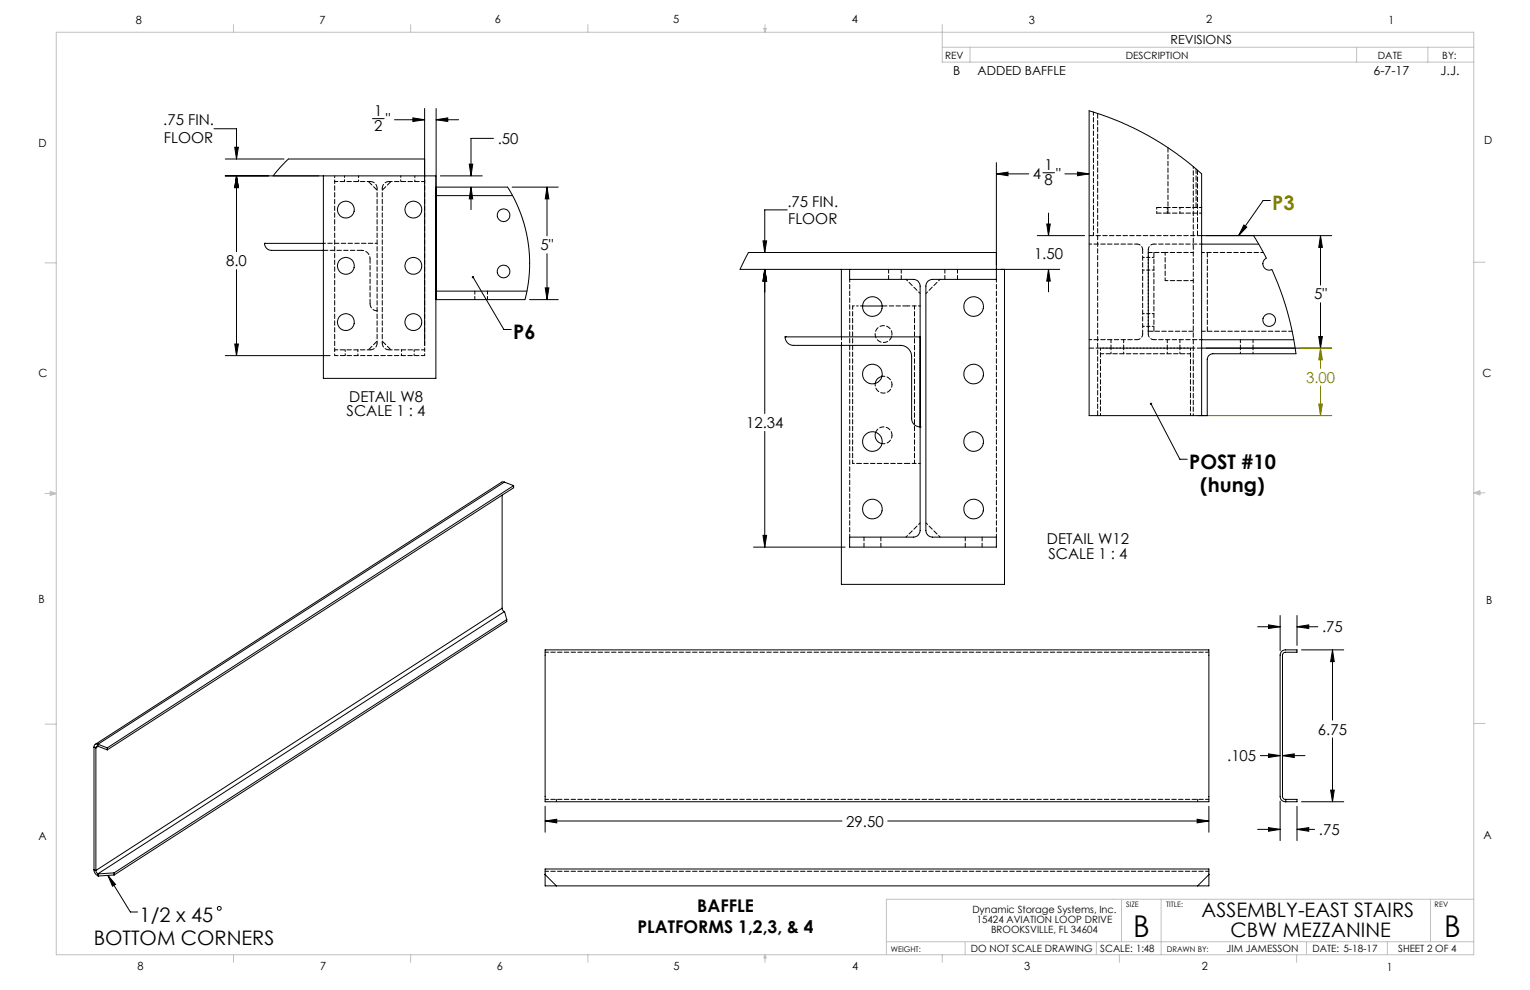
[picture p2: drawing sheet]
<svg xmlns="http://www.w3.org/2000/svg" width="432mm" height="279mm" viewBox="0 0 432 279" stroke-linecap="round" stroke-linejoin="round" font-family="sans-serif">
<g fill="none" stroke="#c0c0c0" stroke-width=".28">
<path d="M15.9 9.1h400v260.4h-400zM65.9 6.9v2.2M115.9 6.9v2.2M165.9 6.9v2.2M215.6 8h.6l-.3 1.1zM215.7 8l.2 1.1M215.9 6.9v2.2M216 8l-.1 1.1M265.9 6.9v10.6h150M265.9 13.3h150M273.8 13.3v4.2M382.9 13.3v4.2"/>
<path d="M403 13.3v4.2M12.7 74.2h3.2M415.9 74h3.2M12.7 139.3h3.2M14.2 139.1l1.7 .2M14.2 138.7l1.7 .6-1.7 .5zM15.9 139.3l-1.7 .3M415.9 139.1h3.2M415.9 139.1l1.8-.6v1.2zM415.9 139.1l1.8 .2M417.7 138.9l-1.8 .2M12.7 204.4h3.2"/>
<path d="M415.9 204.2h3.2M316.5 253.8v12M327.7 253.8v15.7M403.7 253.8v12M415.9 253.8h-165.7v15.7M65.9 269.5v2.1M115.9 269.5v2.1M165.9 269.5v2.1M215.9 269.5v2.1M215.9 269.5l.3 .8h-.6zM250.2 265.8h165.7M265.9 269.5v2.1"/>
<path d="M272.4 265.8v3.7M309.4 265.8v3.7M315.9 269.5v2.1M365.9 269.5v2.1M368.7 265.8v3.7M391.5 265.8v3.7"/>
</g>
<g fill="none" stroke="#000" stroke-width=".28">
<path d="M60.4 36.3h6.3v8.6M105.1 33.5h3.3M111.3 33.8h8.5M116.5 33.3l3.3 .5-3.3 .5zM119.8 30.6v66.9M123.1 30.6v50.3M123.1 33.8h6.3M123.1 33.8l3.3-.5v1zM139.3 39.1h-6.4v10.5M63.6 49.6h26.4M63.6 44.9h16.6M66.3 41.6h1l-.6 3.3z"/>
<path d="M66.7 49.6v21.4M66.7 49.6l.6 3.4h-1zM124.3 49.6h11.8M132.4 46.3h1l-.5 3.3zM132.9 52.8v6.4M132.9 52.8l.5 3.3h-1zM144.5 52.8h13.1M154.4 52.8v13.8M154.4 52.8l.5 3.3h-1zM222.2 59.2h-6.4v12.1M281.2 49.1l3.3-.5v1zM281.2 45.9v28.9"/>
<path d="M281.2 49.1h9.1M294.3 48.8h3.3M300.5 49.1h6.9M304.1 48.6l3.3 .5-3.3 .5zM358.5 56.6h-2l-6.9 9.9M66.7 76.1v24.3M133.5 78.2l8.7 14.8h2.1M154.4 71.6v13M215.3 68h1.1l-.6 3.3zM215.8 76l.6 3.3h-1.1zM215.8 76v40.7M282.5 76h16.6"/>
<path d="M292.7 66.5h13.4M295.4 63.2h1l-.5 3.3zM295.9 76l.5 3.3h-1zM295.9 60.1v6.4M295.9 76v6.4M340.4 66.5h35.4M351 63.5l.9 .6-2.3 2.4zM372.7 66.5l.5 3.3h-1zM372.7 66.5v13.9M66.3 97.1h1l-.6 3.3zM149.4 84.6h8.2M153.9 81.2h1l-.5 3.4z"/>
<path d="M340.4 98.2h35.4M372.2 95h1l-.5 3.2zM372.7 85.4v12.8M63.6 100.4h29.6M324.8 114l8.2 15.6h2.1M215.8 121.7v32.7M212.7 154.4h25.8M215.3 151.1h1.1l-.6 3.3zM354.9 176.9h6.4M358 176.4l3.3 .5-3.3 .5zM361.3 173.7v9.9M366 176.9l3.4-.5v1z"/>
<path d="M366 173.7v8.4M366 176.9h5.9M367.3 183.4h11.9M376.1 183.4l.5 3.3h-1.1zM376.1 183.4v19.8M355.7 213.3h5.6M358 212.8l3.3 .5-3.3 .5zM361.9 213.3l3.4-.5v1zM361.9 213.3h6.4M376.1 208.2v18.1M153.8 231.7l3.3-.5v1zM153.8 227.5v7.4"/>
<path d="M153.8 231.7h83.8M250.5 231.7h90.7M337.9 231.2l3.3 .5-3.3 .5zM341.2 227.5v7.4M354.9 234.1h6.4M358 233.6l3.3 .5-3.3 .5zM361.3 226.1v11.1M366 234.1l3.4-.5v1zM366 227.5v9.7M366 234.1h5M367.3 226.3h11.9M375.5 223h1.1l-.5 3.3z"/>
<path d="M30.4 247.1l6.4 10.3h2M30.4 247.1l2.2 2.5-.8 .5z"/>
<circle cx="61.9" cy="256.4" r=".54"/>
</g>
<path d="M366.8 98.2h9M372.7 98.2v5.7M372.7 98.2l.5 3.4h-1zM338 117.3h37.8M372.2 114h1l-.5 3.3zM372.7 108.9v8.4" fill="none" stroke="#808000" stroke-width=".28"/>
<path d="M281.2 49.1l3.3-.5v1zM304.1 48.6l3.3 .5-3.3 .5zM295.4 63.2h1l-.5 3.3zM295.9 76l.5 3.3h-1zM215.3 68h1.1l-.6 3.3zM215.8 76l.6 3.3h-1.1zM215.8 76l.6 3.3h-1.1zM215.3 151.1h1.1l-.6 3.3zM372.7 66.5l.5 3.3h-1zM372.2 95h1l-.5 3.2z" fill="#000"/>
<path d="M372.2 114h1l-.5 3.3zM372.7 98.2l.5 3.4h-1z" fill="#808000"/>
<g fill="#000">
<path d="M30.4 247.1l2.2 2.5-.8 .5z"/>
<path d="M116.5 33.3l3.3 .5-3.3 .5zM123.1 33.8l3.3-.5v1zM154.4 52.8l.5 3.3h-1zM153.9 81.2h1l-.5 3.4zM66.7 49.6l.6 3.4h-1zM66.3 97.1h1l-.6 3.3zM132.9 52.8l.5 3.3h-1zM132.4 46.3h1l-.5 3.3zM66.3 41.6h1l-.6 3.3zM66.7 49.6l.6 3.4h-1z"/>
<path d="M351 63.5l.9 .6-2.3 2.4zM324.7 113.7a.35 .35 0 0 0-.3 .5 .35 .35 0 0 0 .6 0 .35 .35 0 0 0-.2-.5v.3zM133.2 78a.35 .35 0 0 0 .1 .6 .35 .35 0 0 0 .5-.3 .35 .35 0 0 0-.5-.4l.2 .3z"/>
<path d="M337.9 231.2l3.3 .5-3.3 .5zM153.8 231.7l3.3-.5v1zM376.1 183.4l.5 3.3h-1.1zM375.5 223h1.1l-.5 3.3zM366 176.9l3.4-.5v1zM358 176.4l3.3 .5-3.3 .5zM358 233.6l3.3 .5-3.3 .5zM366 234.1l3.4-.5v1zM361.9 213.3l3.4-.5v1zM358 212.8l3.3 .5-3.3 .5z"/>
</g>
<g fill="none" stroke="#000" stroke-width=".28">
<path d="M307.4 31.3v86h31.7M307.4 31.3l5.1 1.6 4 1.7 7.7 3.7 8 5.1 6.9 5.7M77.1 49.6h45.9v57.2h-31.7v-57.2M119.8 49.6v-4.7h-38.4l-2.4 2.4-1.9 2.3M123.1 55.2v27M123.1 55.2h21.5M143.3 52.8h-20.2v2.4M143.3 52.8l1.6 2.7 1.9 4.2 1.4 4.5 .8 3.9 .4 4.1v4.3l-.4 3.8-.8 4.3M339.1 49.1v68.2M74.6 68.7a1.99 1.99 0 0 0 2 2h14.7M74.6 68.7h.1M74.6 68.7h16.7"/>
<path d="M211.2 71.3h70v7.5h-18a1.87 1.87 0 0 0-1.9 2v68.9a1.87 1.87 0 0 0 1.9 1.9h18v2.8h-41.4v-2.8h18a1.87 1.87 0 0 0 1.9-1.9v-68.9a1.87 1.87 0 0 0-1.9-2h-18v-2.8M211.2 71.3l-2.4 4.7h74.7v88.9h-46v-67.4M237.5 76v19.1M339.1 66.5h14.7M339.1 68.9h16.1M353.8 66.5l3.6 6.3M357.4 72.8a1.78 1.78 0 0 0-.8 2.4 1.78 1.78 0 0 0 2.4 .9M359 76.1l2.2 5.3 1.8 5.3 1.6 6.4 1.2 6.7h-23.5a1.63 1.63 0 0 0-1.6 1.6v15.9h-1.6M123.1 82.2h25.6M123.1 82.2v2.4h25.1M221.6 95.1a2.35 2.35 0 0 0 2.3 2.4h30.2a3.2 3.2 0 0 1 3.2 3.1v17.5a2.35 2.35 0 0 0 2.4 2.4M221.6 95.1h.1"/>
<path d="M221.6 95.1h38.1M243.4 86.4h5.6M339.1 98.2h26.4M339.1 95.9h26M248.9 106.3l-1.3 .6-.6 1.3M141.7 139.7v32M142.3 136.1h-.8l-114.6 74M142.3 136.1l-114.6 73.9M142.3 136.1l2.7 1M145 137.1l-114.7 74M145 137.1v.6l-114.7 73.9M247.1 122a2.4 2.4 0 0 0 1.8 3.2"/>
<path d="M259.7 120.5h.1M141.7 171.7l.2 .5 .4 .4M141.7 171.7l-114.6 74M142.3 172.6l-114.6 74M142.3 172.6l.7 2.3M143 174.9l-110.8 71.4M143 174.9v.5l-110.8 71.5M153.8 183.4h187.4v42.9h-187.4zM361.7 183.8l1.1-.4h3.2v.7h-3.2a.85 .85 0 0 0-.9 .8v39.9a.78 .78 0 0 0 .9 .8h3.2v.7h-3.2a1.45 1.45 0 0 1-1.5-1.5v-39.9zM26.5 210.9l.6 .2M26.5 210.9v34.6M27.1 211.1v34.6"/>
<path d="M27.7 210a.79 .79 0 0 0-1.2 .9M27.7 210.6a.43 .43 0 0 0-.6 .5M27.7 210l2.6 1.1M27.7 210.6l2.6 1M27.7 210v.6M27.7 210.6l-.6 .5M30.3 211.1v.5M362.9 225.6v.7M26.5 245.5a1.96 1.96 0 0 0 1.2 1.7M26.5 245.5l.6 .2M27.1 245.7l.1 .5 .5 .4M27.7 246.6v.6"/>
<path d="M27.7 246.6h.1M27.7 247.2h.1M27.8 246.6v.6M32.2 246.3l-4.4 .3M32.2 246.3v.6M32.2 246.9l-4.4 .3M153.8 245.3h187.4v4.7h-187.4zM153.8 246.8l3.2 3.2M341.2 246.8l-3.2 3.2"/>
<circle cx="97.6" cy="59.2" r="2.38"/>
<circle cx="116.7" cy="59.2" r="2.38"/>
<circle cx="97.6" cy="75" r="2.38"/>
<circle cx="116.7" cy="75" r="2.38"/>
<circle cx="142.1" cy="76.6" r="1.78"/>
<circle cx="142.1" cy="60.7" r="1.78"/>
<circle cx="97.6" cy="90.9" r="2.38"/>
<circle cx="116.7" cy="90.9" r="2.38"/>
<circle cx="246.2" cy="86.5" r="2.76"/>
<circle cx="274.8" cy="86.5" r="2.76"/>
<circle cx="358.2" cy="90.3" r="1.79"/>
<circle cx="246.2" cy="105.6" r="2.76"/>
<circle cx="274.8" cy="105.6" r="2.76"/>
<circle cx="246.2" cy="124.6" r="2.76"/>
<circle cx="274.8" cy="124.6" r="2.76"/>
<circle cx="246.2" cy="143.7" r="2.76"/>
<circle cx="274.8" cy="143.7" r="2.76"/>
</g>
<g fill="none" stroke="#000" stroke-width=".28" stroke-dasharray="1.3 .6" stroke-dashoffset=".4">
<path d="M104.5 51.2h-10M119.9 51.2h-10.1M281.2 78.8v72.8M94.5 98.7h10M109.8 98.7h10.1M134 82.2v2.3M137.6 84.5v-2.3M237.5 97.5v-2.4M313.6 95.9v2.3M317.1 98.2v-2.3M329.4 95.9v2.3M333 98.2v-2.3"/>
<path d="M350.1 95.9v2.3M353.6 98.2v-2.3M251.7 108.6a2.38 2.38 0 0 0-2.8-2.4M256.1 130.8h-13.9M239.8 151.6v-72.8"/>
</g>
<g fill="none" stroke="#000" stroke-width=".28" stroke-dasharray="1.3 .6">
<path d="M326.5 58.6h3.1M338 48v18.5M102.1 70.6h-10.8M329.6 60.1v-18.4M329.6 60.1h-3.1M339.2 66.5h-31.8M340.7 71.3v22.2M104.4 85.7v-12.7M106.4 87.7a1.98 1.98 0 0 1-2-2M106.4 87.7h.1M259.7 86.3h.1M324.1 93.5v-22.2"/>
<path d="M325.7 93.5v-22.2M336.8 93.5h-12.7M339.2 98.2h-31.8M259.7 130.8h.1"/>
</g>
<g fill="none" stroke="#000" stroke-width=".28" stroke-dasharray="1.3 .6" stroke-dashoffset=".3">
<path d="M308.6 31.6v34.9M320.9 68.9a1.59 1.59 0 0 1 1.6 1.6M324.1 70.5a1.59 1.59 0 0 1 1.6-1.6M310.6 98.2h25.4M322.5 94.3a1.59 1.59 0 0 1-1.6 1.6M325.7 95.9a1.59 1.59 0 0 1-1.6-1.6M336 99.8h-25.4M119.9 100.4h-25.4M240.6 130.8v-44.5M258.1 130.8v-44.5M153.9 184.1h187.3M157 226.3v-.7"/>
<path d="M338 225.6v.7M341.2 225.6h-187.3M153.9 245.9h187.3"/>
</g>
<g fill="none" stroke="#000" stroke-width=".28" stroke-dasharray="1.3 .6" stroke-dashoffset=".8">
<path d="M94.5 51.2v-1.6M97.2 49.6v1.6M101.2 51.2v-1.6M113.1 49.6v1.6M117.1 51.2v-1.6M119.9 49.6v1.6M329.4 58.6v1.5M337.6 58.6h1.6M322.5 76.2h1.6M324.1 72.6h-1.6M324.1 76.2h1.6M325.7 72.6h-1.6"/>
<path d="M326.5 60.1v-1.5M333 60.1v-1.5M97.4 98.7v1.7M113.3 98.7v1.7M119.9 98.7v1.7M242.2 86.3h-1.6M259.7 86.3h-1.6M313.6 98.2v1.6M317.1 99.8v-1.6M322.5 92.1h1.6M324.1 88.5h-1.6M324.1 92.1h1.6"/>
<path d="M325.7 88.5h-1.6M329.4 98.2v1.6M333 99.8v-1.6M350.1 98.2v1.6M353.6 99.8v-1.6M94.5 100.4v-1.7M101 100.4v-1.7M116.9 100.4v-1.7M242.2 130.8h-1.6M259.7 130.8h-1.6"/>
</g>
<path d="M329.6 58.6h9.6M307.4 68.9h13.5M325.7 68.9h13.5M339.2 60.1h-9.6M243.4 86.3h-1.2M258.1 86.3h-2M307.4 95.9h13.5M325.7 95.9h13.5M310.6 117.3v-19.1M336 117.3v-19.1M258.1 130.8h-2" fill="none" stroke="#000" stroke-width=".28" stroke-dasharray="1.3 .6" stroke-dashoffset=".6"/>
<g fill="none" stroke="#000" stroke-width=".28" stroke-dasharray="1.3 .6" stroke-dashoffset=".2">
<path d="M250.8 76v2.8M254.4 78.8v-2.8M266.7 76v2.8M270.2 78.8v-2.8M322.5 70.5v23.8M328.8 71.3h-4.7M324.1 94.3v-23.8M339.2 93.5h25.5M251.7 122.9a2.38 2.38 0 0 0-1.9-2.4 2.38 2.38 0 0 0-2.7 1.5M243.8 151.6v2.8M248.6 154.4v-2.8M272.4 151.6v2.8"/>
<path d="M277.2 154.4v-2.8"/>
</g>
<path d="M328.8 71.3v7.9M328.8 79.2h8M328.8 71.3h8M339.2 71.3h17.4M247 108.2a2.38 2.38 0 0 0 2.2 2.7 2.38 2.38 0 0 0 2.5-2.3M248.9 125.2a2.38 2.38 0 0 0 2.8-2.3" fill="none" stroke="#000" stroke-width=".28" stroke-dasharray="1.3 .6" stroke-dashoffset=".5"/>
<path d="M251.7 94.7a2.38 2.38 0 0 0-3-2.7 2.38 2.38 0 0 0-1.1 3.8 2.38 2.38 0 0 0 4-.6l.1-.5" fill="none" stroke="#000" stroke-width=".28" stroke-dasharray="1.3 .6" stroke-dashoffset="-.2"/>
<path d="M309.8 32v85.3M104 51.2l2.4 2.5M107.9 53.7l2.4-2.5M337.6 58.6v-10.9M106.4 96.3l-2.4 2.4M110.3 98.7l-2.4-2.4M256.1 86.3h-7.1" fill="none" stroke="#000" stroke-width=".28" stroke-dasharray="1.3 .6" stroke-dashoffset="-.1"/>
<path d="M107.9 53.1v43.7M119.9 51.2v47.5M336.8 47v70.3M91.3 68.7h15.1M104.4 73a2.38 2.38 0 0 0-2.3-2.4M255.7 78.8l4 4M94.5 98.7v-47.5M106.4 96.8v-43.7M261.3 82.8l4-4M259.7 147.6l-4 4M265.3 151.6l-4-4" fill="none" stroke="#000" stroke-width=".28" stroke-dasharray="1.3 .6" stroke-dashoffset=".7"/>
<path d="M106.4 53.1a1.91 1.91 0 0 0-1.9-1.9M109.8 51.2a1.91 1.91 0 0 0-1.9 1.9M104.5 98.7a1.9 1.9 0 0 0 1.9-1.9M107.9 96.8a1.91 1.91 0 0 0 1.9 1.9" fill="none" stroke="#000" stroke-width=".28" stroke-dasharray="1.3 .6" stroke-dashoffset=".1"/>
<g font-size="8.5">
<text x="319.8" y="264.4">B</text>
<text x="407.5" y="264.4">B</text>
</g>
<text font-size="5.6" fill="#808000" x="359" y="59.2">P3</text>
<g font-size="5.6">
<text x="144.9" y="95.7">P6</text>
<text x="335.6" y="132.3">POST #10</text>
<text x="338.8" y="139">(hung)</text>
<text x="39.4" y="260.1">1/2 x 45</text>
<text x="339.1" y="258.9">ASSEMBLY-EAST STAIRS</text>
<text x="26.5" y="266.7">BOTTOM CORNERS</text>
<text x="347.3" y="264.5">CBW MEZZANINE</text>
</g>
<g font-size="4.9">
<text x="196.8" y="257.5">BAFFLE</text>
<text x="179.9" y="263.4">PLATFORMS 1,2,3, &amp; 4</text>
</g>
<g font-size="4.2">
<text x="46.1" y="35.4">.75 FIN.</text>
<text x="105.6" y="32.8">1</text>
<text x="108.9" y="35.1">&quot;</text>
<text x="46.3" y="40.4">FLOOR</text>
<text x="105.6" y="37">2</text>
<text x="140.5" y="40.7">.50</text>
<text x="291.5" y="50.4">4</text>
<text x="294.8" y="48.1">1</text>
<text x="294.8" y="52.3">8</text>
<text x="298.1" y="50.4">&quot;</text>
<text x="222.2" y="58.3">.75 FIN.</text>
<text x="222.4" y="63.3">FLOOR</text>
<text x="152.6" y="70.7">5&quot;</text>
<text x="63.8" y="75.1">8.0</text>
<text x="291.8" y="73.1">1.50</text>
<text x="370.9" y="84.5">5&quot;</text>
<text x="98.5" y="113.3">DETAIL W8</text>
<text x="97.8" y="117.5">SCALE 1 : 4</text>
<text x="210.6" y="120.8">12.34</text>
<text x="295.4" y="153.6">DETAIL W12</text>
<text x="295.9" y="157.7">SCALE 1 : 4</text>
<text x="373.1" y="178.4">.75</text>
<text x="372" y="207.3">6.75</text>
<text x="346.3" y="214.8">.105</text>
<text x="238.8" y="233.3">29.50</text>
<text x="372.2" y="235.7">.75</text>
</g>
<text font-size="4.2" fill="#808000" x="368.6" y="108">3.00</text>
<g font-size="3.5">
<text x="330.4" y="12.5">REVISIONS</text>
<text x="269" y="21.1">B</text>
<text x="275.9" y="21.1">ADDED BAFFLE</text>
<text x="387.6" y="21.1">6-7-17</text>
<text x="406.6" y="21.1">J.J.</text>
</g>
<g font-size="3.2">
<text x="38.3" y="6.7">8</text>
<text x="90.2" y="6.7">7</text>
<text x="139.7" y="6.5">6</text>
<text x="190" y="6.5">5</text>
<text x="240.4" y="6.5">4</text>
<text x="290.4" y="6.7">3</text>
<text x="340.4" y="6.5">2</text>
<text x="391.9" y="6.7">1</text>
<text x="10.9" y="41.6">D</text>
<text x="418.9" y="40.7">D</text>
<text x="10.9" y="106.3">C</text>
<text x="418.4" y="106.4">C</text>
<text x="10.8" y="170.2">B</text>
<text x="419.4" y="170.6">B</text>
<text x="10.8" y="237.2">A</text>
<text x="418.6" y="236.8">A</text>
<text x="38.8" y="273.8">8</text>
<text x="90.4" y="273.8">7</text>
<text x="140.2" y="273.8">6</text>
<text x="190.1" y="273.9">5</text>
<text x="240.5" y="273.8">4</text>
<text x="289" y="273.9">3</text>
<text x="339.1" y="273.8">2</text>
<text x="391.4" y="274.1">1</text>
</g>
<g font-size="2.8">
<text x="266.7" y="16.6">REV</text>
<text x="317.7" y="16.6">DESCRIPTION</text>
<text x="388.9" y="16.5">DATE</text>
<text x="407" y="16.5">BY:</text>
<text x="274.4" y="257.8">Dynamic Storage Systems, Inc.</text>
<text x="275.6" y="260.6">15424 AVIATION LOOP DRIVE</text>
<text x="279.7" y="263.4">BROOKSVILLE, FL 34604</text>
<text x="274" y="268.7">DO NOT SCALE DRAWING</text>
<text x="310.5" y="268.7">SCALE: 1:48</text>
<text x="346.2" y="268.7">JIM JAMESSON</text>
<text x="370.4" y="268.7">DATE: 5-18-17</text>
<text x="394.6" y="268.7">SHEET 2 OF 4</text>
</g>
<g font-size="2.2">
<text x="251.4" y="268.7">WEIGHT:</text>
<text x="329.3" y="268.7">DRAWN BY:</text>
</g>
<g font-size="2.1">
<text x="317.8" y="256">SIZE</text>
<text x="329.1" y="256">TITLE:</text>
<text x="404.9" y="256">REV</text>
</g>
</svg>
